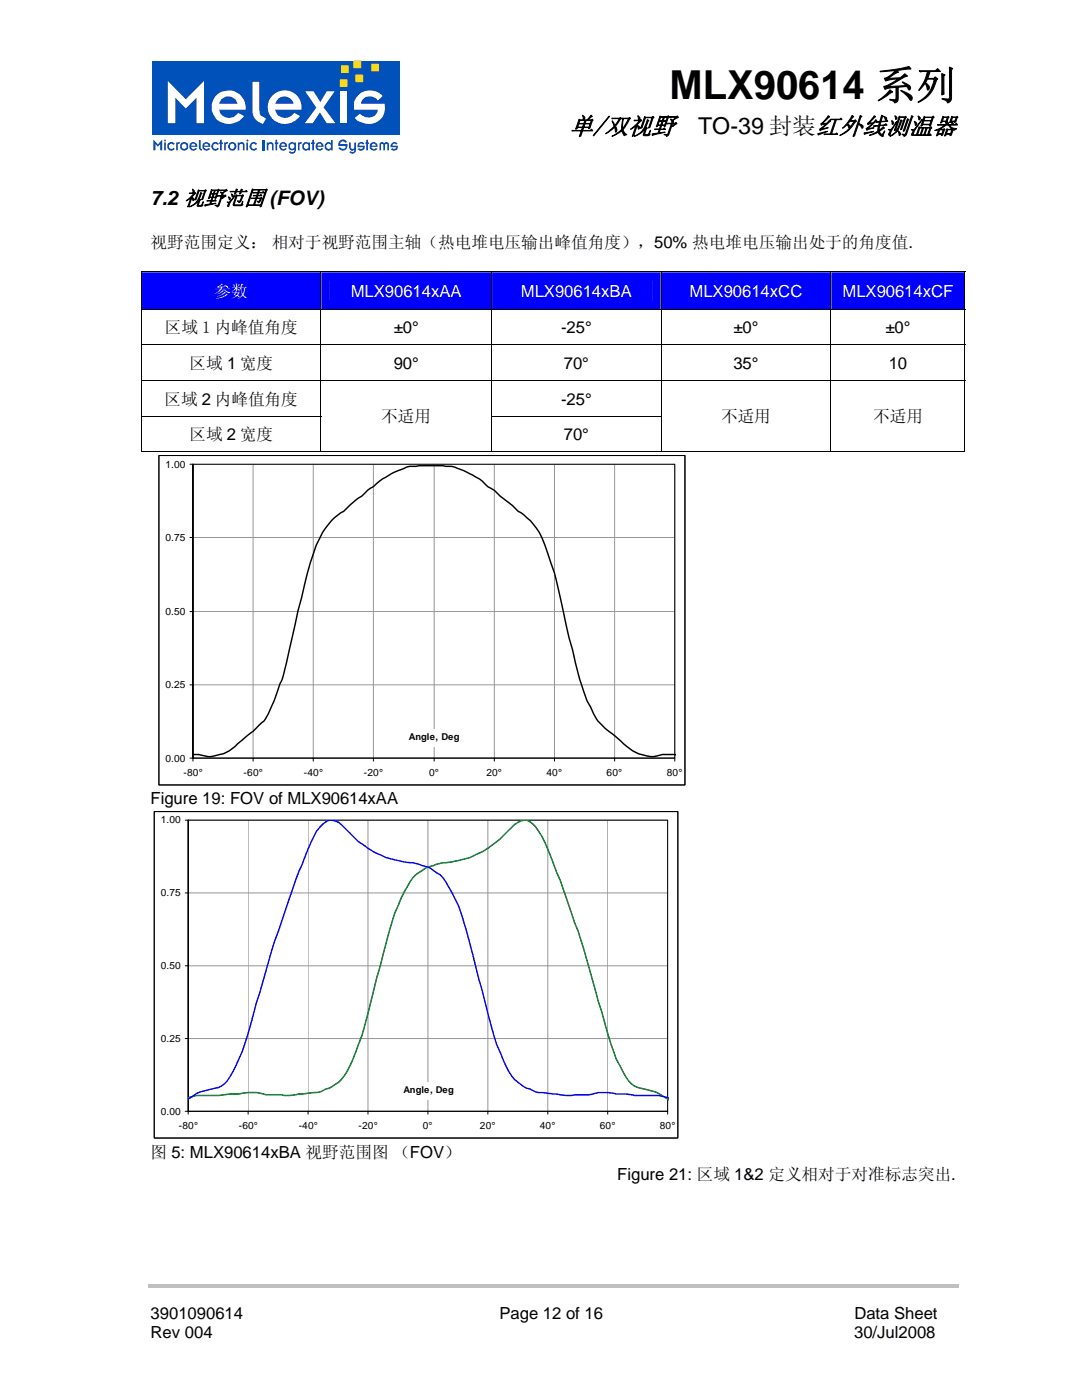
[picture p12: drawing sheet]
<svg xmlns="http://www.w3.org/2000/svg" width="216mm" height="279mm" viewBox="0 0 216 279" stroke-linecap="round" stroke-linejoin="round" font-family="sans-serif">
<path d="M29.5 256.3h161.8v.7h-161.8z" fill="#c0c0c0"/>
<g fill="#fff">
<path d="M34 16.3l3.5 3.7 3.6-3.7v8.2h-1.5v-4.9l-2.1 2.1-2-2.1v4.9h-1.5z" fill-rule="evenodd"/>
<path d="M43.4 19.2a3.3 3.3 0 0 1 3.9-.7 3.3 3.3 0 0 1 1.9 3.4h-5.2a2.05 2.05 0 0 0 1.6 1.6 2.05 2.05 0 0 0 2.2-.9l1.1 .6a3.5 3.5 0 0 1-6.1-.6 3.1 3.1 0 0 1 .6-3.4zM44.6 19.7l-.6 1.1h3.7a1.91 1.91 0 0 0-3.1-1.1z" fill-rule="evenodd"/>
<path d="M50.5 16.5h1.4v5.6a1.51 1.51 0 0 0 1.3 1.5l-.6 1.2-.5-.3a2.44 2.44 0 0 1-1.6-2.2z" fill-rule="evenodd"/>
<path d="M54.2 19.4a3.4 3.4 0 0 1 3.9-1 3.4 3.4 0 0 1 2.1 3.5h-5.2a2.05 2.05 0 0 0 1.6 1.6 2.05 2.05 0 0 0 2.1-.9l1.2 .6a3.6 3.6 0 0 1-6.2-.5 3.3 3.3 0 0 1 .5-3.3zM55.7 19.7l-.5 .5-.2 .6h3.6a1.91 1.91 0 0 0-2.9-1.1z" fill-rule="evenodd"/>
<path d="M60.8 18.3h1.7l1.3 2.1 1.3-2.1h1.5l-2.1 3.1 2.2 3.1h-1.7l-1.2-2.1-1.5 2.1h-1.5l2.2-3z" fill-rule="evenodd"/>
<path d="M71.2 19.1a3.5 3.5 0 0 1 4.8 .2l-.9 .8a1.93 1.93 0 0 0-3.2 .1l-.2 .6h4.6a3.2 3.2 0 0 1-1.1 3.4 3.2 3.2 0 0 1-3.6 .1l-1.1-.7 1.1-.9a2.01 2.01 0 0 0 3.4-.4v-.3h-4.6a3.1 3.1 0 0 1 .8-2.9z" fill-rule="evenodd"/>
</g>
<path d="M67.7 18.3h1.4v6.2h-1.4z" fill="#fff"/>
<path d="M30.4 12.2h49.3v14.7h-49.3z" fill="#0052ba"/>
<g fill="#fff">
<path d="M33.5 16.2l3.6 3.6 3.6-3.6v8.4h-1.5v-5.1l-2.1 2.2-2.1-2.2v5.1h-1.5z" fill-rule="evenodd"/>
<path d="M43.2 19a3.4 3.4 0 0 1 3.9-.6 3.4 3.4 0 0 1 1.9 3.5h-5.2a2.01 2.01 0 0 0 1.6 1.6 2.01 2.01 0 0 0 2.1-1l1.2 .7a3.6 3.6 0 0 1-6-.1 3.3 3.3 0 0 1 .5-4.1zM44.2 19.8l-.4 .9h3.6a1.97 1.97 0 0 0-3.2-.9z" fill-rule="evenodd"/>
<path d="M50.4 16.3h1.3l.1 6.4 .2 .4 1.1 .5-.6 1.2-.5-.3a2.48 2.48 0 0 1-1.6-2.2z" fill-rule="evenodd"/>
<path d="M54.1 19.4a3.4 3.4 0 0 1 4-1.1 3.4 3.4 0 0 1 2.1 3.6h-5.3a2.07 2.07 0 0 0 1.7 1.6 2.07 2.07 0 0 0 2.1-1l1.2 .7a3.5 3.5 0 0 1-4.2 1.3 3.5 3.5 0 0 1-2.2-3.7l.1-.7zM55.4 19.8l-.5 .9h3.7a1.89 1.89 0 0 0-3.2-.9z" fill-rule="evenodd"/>
<path d="M60.9 18.2h1.7l1.3 2.2 1.3-2.2h1.6l-2.2 3.2 2.4 3.2h-1.8l-1.4-2.2-1.4 2.2h-1.6l2.3-3.1z" fill-rule="evenodd"/>
<path d="M71.9 18.6a3.4 3.4 0 0 1 4.4 .6l-.9 .9a1.95 1.95 0 0 0-3.3 .3v.3h4.7a3.3 3.3 0 0 1-1.3 3.5 3.3 3.3 0 0 1-3.6 .1l-.7-.3-.4-.4 1-.9a2.14 2.14 0 0 0 3.3-.1l.3-.7h-4.7a2.96 2.96 0 0 1 1.2-3.3z" fill-rule="evenodd"/>
</g>
<path d="M67.9 18.2h1.4v6.4h-1.4z" fill="#fff"/>
<path d="M67.9 15.9h1.4v1.4h-1.4z" fill="#fad716"/>
<path d="M67.9 15.9h1.4v1.4h-1.4z" fill="none" stroke="#fad716" stroke-width=".2"/>
<path d="M68.1 13.1h1.4v1.4h-1.4z" fill="#fad716"/>
<path d="M68.1 13.1h1.4v1.4h-1.4z" fill="none" stroke="#fad716" stroke-width=".2"/>
<path d="M71 15h1.4v1.3h-1.4z" fill="#fad716"/>
<path d="M71 15h1.4v1.3h-1.4z" fill="none" stroke="#fad716" stroke-width=".2"/>
<path d="M74.2 12.8h1.3v1.4h-1.3z" fill="#fad716"/>
<path d="M74.2 12.8h1.3v1.4h-1.3z" fill="none" stroke="#fad716" stroke-width=".2"/>
<path d="M70.6 12.2h1.4v1.3h-1.4z" fill="#fad716"/>
<path d="M70.6 12.2h1.4v1.3h-1.4z" fill="none" stroke="#fad716" stroke-width=".2"/>
<g fill="#0052ba">
<path d="M30.6 27.9l.9 .9 .9-.9v2.1h-.4v-1.3l-.5 .6-.5-.6v1.3h-.4z" fill-rule="evenodd"/>
<path d="M32.8 28.4h.3v1.6h-.3zM32.9 27.9h.2l-.1 .4-.2-.1z" fill-rule="evenodd"/>
<path d="M33.6 28.6a.76 .76 0 0 1 1.2 .1l-.4 .1a.4 .4 0 0 0-.4-.1 .4 .4 0 0 0-.3 .3v.4a.46 .46 0 0 0 .4 .4 .46 .46 0 0 0 .5-.3l.2 .2-.1 .2a.82 .82 0 0 1-1.3-.4v-.6z" fill-rule="evenodd"/>
<path d="M35.2 28.4h.3v.2l.1-.3h.3l-.1 .4h-.1l-.2 .1v1.2h-.3z" fill-rule="evenodd"/>
<path d="M35.9 29.2a.86 .86 0 0 1 1.7 0 .86 .86 0 0 1-1.7 0zM36.3 28.9v.5l.1 .2a.55 .55 0 0 0 .8-.2l-.1-.5a.46 .46 0 0 0-.8 0z" fill-rule="evenodd"/>
<path d="M38 28.6a.83 .83 0 0 1 .9-.1 .83 .83 0 0 1 .5 .8h-1.3a.51 .51 0 0 0 .4 .4 .51 .51 0 0 0 .5-.2l.3 .2a.86 .86 0 0 1-1.3 .2 .86 .86 0 0 1 0-1.3zM38.3 28.7l-.2 .4h.9a.45 .45 0 0 0-.7-.4z" fill-rule="evenodd"/>
<path d="M39.7 27.9h.3v1.7l.3 .2-.1 .3-.5-.5z" fill-rule="evenodd"/>
<path d="M40.6 28.6a.88 .88 0 0 1 .9-.1 .88 .88 0 0 1 .5 .8h-1.3a.48 .48 0 0 0 .4 .5 .48 .48 0 0 0 .5-.3l.3 .2-.2 .2a.84 .84 0 0 1-1.3-.4v-.6zM40.9 28.7l-.2 .4h.9a.45 .45 0 0 0-.7-.4z" fill-rule="evenodd"/>
<path d="M42.4 28.6l.1-.1a.88 .88 0 0 1 1.2 .2l-.3 .2a.49 .49 0 0 0-.8 0 .49 .49 0 0 0 .1 .7 .42 .42 0 0 0 .7-.1l.3 .2a.86 .86 0 0 1-1.3 .1 .86 .86 0 0 1 0-1.2z" fill-rule="evenodd"/>
<path d="M43.9 27.9h.3v.5h.3v.3h-.3v1.3h-.3v-1.3h-.1v-.3h.1z" fill-rule="evenodd"/>
<path d="M44.7 28.4h.3v.2l.2-.3 .3 .1-.1 .3h-.1l-.3 .1v1.2h-.3z" fill-rule="evenodd"/>
<path d="M45.5 29.2a.85 .85 0 0 1 1.7 0 .85 .85 0 0 1-1.7 0zM45.9 28.9v.2a.45 .45 0 0 0 .3 .6 .45 .45 0 0 0 .6-.3v-.4a.47 .47 0 0 0-.4-.4 .47 .47 0 0 0-.5 .3z" fill-rule="evenodd"/>
<path d="M47.4 28.4l.4 .1a.57 .57 0 0 1 1 .2v1.3h-.3v-1.2a.4 .4 0 0 0-.4-.1 .4 .4 0 0 0-.3 .3v1h-.4z" fill-rule="evenodd"/>
<path d="M49.2 28.4h.3v1.6h-.3zM49.3 27.9h.3l-.2 .4-.2-.2z" fill-rule="evenodd"/>
<path d="M50.1 28.6l.4-.3h.3l.5 .4-.3 .2a.5 .5 0 0 0-.7 0 .5 .5 0 0 0 0 .7 .5 .5 0 0 0 .7-.1l.3 .2a.86 .86 0 0 1-1.2 .2 .86 .86 0 0 1 0-1.3z" fill-rule="evenodd"/>
</g>
<path d="M52.7 27.9v2.1" fill="none" stroke="#0052ba" stroke-width=".4"/>
<g fill="#0052ba">
<path d="M53.2 28.4l.4 .1a.57 .57 0 0 1 1 .2v1.3h-.3v-1.1a.43 .43 0 0 0-.7 .1v1h-.4z" fill-rule="evenodd"/>
<path d="M55 27.9h.3v.5h.2v.3h-.2v1.3h-.3v-1.3h-.2z" fill-rule="evenodd"/>
<path d="M55.9 28.6a.81 .81 0 0 1 1-.2 .81 .81 0 0 1 .4 .9h-1.2l.1 .3a.47 .47 0 0 0 .8-.1l.2 .2a.86 .86 0 0 1-1.2 .1 .86 .86 0 0 1-.1-1.2zM56.3 28.7l-.2 .4h.8l-.2-.4z" fill-rule="evenodd"/>
<path d="M57.6 28.7a.7 .7 0 0 1 1.1-.1v-.2h.4v1.5a.78 .78 0 0 1-.6 .8 .78 .78 0 0 1-.9-.4l.3-.1 .1 .1h.5l.2-.2v-.3a.69 .69 0 0 1-1.1-.3zM58 28.7l-.1 .3v.5a.43 .43 0 0 0 .5 .2 .43 .43 0 0 0 .3-.3l-.1-.7z" fill-rule="evenodd"/>
<path d="M59.5 28.4h.3v.2l.1-.3 .4 .1-.2 .3h-.1l-.2 .1v1.2h-.3z" fill-rule="evenodd"/>
<path d="M60.4 28.7l.5-.4 .5 .1 .1 .2v-.2h.3v1.6l-.4-.1a.68 .68 0 0 1-1.1-.4zM60.8 28.7l-.2 .3v.4a.49 .49 0 0 0 .8 .1 .49 .49 0 0 0-.1-.8z" fill-rule="evenodd"/>
<path d="M62.3 27.9h.3v.5h.2v.3h-.2v1.3h-.3v-1.3h-.2v-.3h.2z" fill-rule="evenodd"/>
<path d="M63.2 28.6a.81 .81 0 0 1 .9-.1 .81 .81 0 0 1 .5 .8h-1.2l.1 .4 .4 .1 .3-.3 .3 .2-.2 .2a.86 .86 0 0 1-1.2-.1 .86 .86 0 0 1 .1-1.2zM63.4 28.9v.2h.8l-.3-.4h-.3z" fill-rule="evenodd"/>
<path d="M65.1 28.5l.2-.2h.4l.4 .3v-.7h.3v2.1h-.3l-.1-.1-.5 .2-.6-.4-.1-.8zM65.1 29v.4a.47 .47 0 0 0 .7 .2 .47 .47 0 0 0 .2-.6 .47 .47 0 0 0-.7-.2z" fill-rule="evenodd"/>
<path d="M67.7 28.2l.2-.2a.87 .87 0 0 1 1.1 0l.3 .3-.4 .2a.54 .54 0 0 0-.6-.3 .54 .54 0 0 0-.4 .5h1.4a1.01 1.01 0 0 1-.5 1.3 1.01 1.01 0 0 1-1.3-.5l.3-.1 .4 .3h.5l.3-.6h-1.5z" fill-rule="evenodd"/>
<path d="M69.7 28.4h.3v1.1a.43 .43 0 0 0 .7 0v-1.1h.3v1.8l-.4 .4a.69 .69 0 0 1-.9-.3l.3-.1 .1 .1h.4l.2-.4a.56 .56 0 0 1-.6 .2 .56 .56 0 0 1-.4-.5z" fill-rule="evenodd"/>
<path d="M71.5 28.6l.4-.3h.4l.4 .4-.3 .2-.1-.2h-.4l-.3 .4h1.2a.84 .84 0 0 1-.5 .9 .84 .84 0 0 1-1-.2l.3-.2a.5 .5 0 0 0 .8-.2h-1.1z" fill-rule="evenodd"/>
<path d="M73.1 27.9h.3v.5h.2v.3h-.2v1.3h-.3v-1.3h-.2v-.3h.2z" fill-rule="evenodd"/>
<path d="M74 28.6a.88 .88 0 0 1 .9-.1 .88 .88 0 0 1 .5 .8h-1.3a.51 .51 0 0 0 .4 .4 .51 .51 0 0 0 .5-.2l.3 .2-.2 .2a.84 .84 0 0 1-1.3-.4v-.6zM74.3 28.7l-.2 .4h.9a.45 .45 0 0 0-.7-.4z" fill-rule="evenodd"/>
<path d="M75.8 28.6a.47 .47 0 0 1 .5-.3 .47 .47 0 0 1 .4 .4 .49 .49 0 0 1 .5-.4 .49 .49 0 0 1 .4 .4v1.3h-.3v-1.3h-.2l-.3 .2v1.1h-.3v-1.2l-.2-.1-.3 .1v1.2h-.3z" fill-rule="evenodd"/>
<path d="M78.2 28.6a.77 .77 0 0 1 1.1 .1l-.2 .2-.2-.2h-.4l-.2 .4h1.1a.79 .79 0 0 1-.4 .9 .79 .79 0 0 1-1-.2l.3-.3a.43 .43 0 0 0 .4 .3 .43 .43 0 0 0 .4-.4h-1.2v-.4z" fill-rule="evenodd"/>
</g>
<g fill="#00f">
<path d="M28.3 54.4h35.6v7.3h-35.6z"/>
<path d="M30.1 55.9h32.1v4.3h-32.1z"/>
<path d="M64.1 54.4h33.9v7.3h-33.9z"/>
<path d="M65.8 56.1h30.5v3.8h-30.5z"/>
<path d="M98.2 54.4h33.6v7.3h-33.6z"/>
<path d="M99.9 56.1h30.2v3.8h-30.2z"/>
<path d="M132 54.4h33.7v7.3h-33.7z"/>
<path d="M133.7 56.1h30.3v3.8h-30.3z"/>
<path d="M165.9 54.4h26.6v7.3h-26.6z"/>
<path d="M167.6 56.1h23.2v3.8h-23.2z"/>
</g>
<path d="M28.2 54.2h.1v.2h-.1zM192.5 54.2h.1v.2h-.1zM165.7 83h.2v.2h-.2zM192.5 83h.1v.2h-.1zM192.5 90h.1v.2h-.1z" fill="#000"/>
<g fill="none" stroke="#000" stroke-width=".2">
<path d="M28.2 54.3h164.4M28.3 54.4v7.3M64 54.4v7.3M98.1 54.4v7.3M131.9 54.4v7.3M165.8 54.4v7.3M192.6 54.4v7.3M28.2 61.8h164.4M28.2 68.7h164.4M28.2 76h164.4M28.3 61.9v6.8M28.3 68.8v7.1"/>
<path d="M28.3 76.1v6.9M64 61.9v6.8M64 68.8v7.1M64 76.1v6.9M98.1 61.9v6.8M98.1 68.8v7.1M98.1 76.1v6.9M131.9 61.9v6.8M131.9 68.8v7.1M131.9 76.1v6.9M165.8 61.9v6.8M165.8 68.8v7.1"/>
<path d="M165.8 76.1v6.9M192.6 61.9v6.8M192.6 68.8v7.1M192.6 76.1v6.9M28.2 83.1h35.9M28.2 90.1h35.7M28.3 83.2v7M64 83.2v7M64.1 90.1h33.9M98 83.1h34M98.1 83.2v7M98.2 90.1h33.6"/>
<path d="M131.9 83.2v7M132 90.1h33.7M165.8 83.2v7M165.9 90.1h26.6M192.6 83.2v7"/>
</g>
<path d="M31.7 90.9h105v65.8h-105z" fill-rule="evenodd" fill="#fff" stroke="#000" stroke-width=".2"/>
<path d="M38.5 92.6h96.1v58.7M50.5 92.6v58.7M62.5 92.6v58.7M74.5 92.6v58.7M86.6 92.6v58.7M98.6 92.6v58.7M110.6 92.6v58.7M122.6 92.6v58.7M38.5 107.3h96.1M38.5 136.7h96.1M38.5 122h96.1" fill="none" stroke="#969696" stroke-width=".2"/>
<path d="M37.9 92.6h96.7v58.7h-96.1v-58.7v59.3M37.9 107.3h.6M37.9 136.7h.6M37.9 122h.6M37.9 151.3h96.7v.6M50.5 151.3v.6M62.5 151.3v.6M74.5 151.3v.6M86.6 151.3v.6M98.6 151.3v.6M110.6 151.3v.6M122.6 151.3v.6" fill="none" stroke="#000" stroke-width=".2"/>
<path d="M38.5 150.6l1.7 .1a7.4 7.4 0 0 0 6.7-1.7l3.6-3.1 1.1-1.1a4.7 4.7 0 0 0 1.9-2.3l1.2-2.6 1.1-3.4 .5-.8 1.4-6a189.6 189.6 0 0 1 5.4-20.8 14.5 14.5 0 0 1 4.9-6.6l.6-.2a14.8 14.8 0 0 1 3.6-3.1 6.5 6.5 0 0 1 2.3-1.9 17.2 17.2 0 0 1 7.2-4l1.9-.2a37.6 37.6 0 0 1 7.1 .3 16.9 16.9 0 0 1 6.1 3.4l.5 .5 1.3 .8 1.2 1.1 2.5 1.9 1.1 1.2a11.5 11.5 0 0 1 5.4 6.8 82.6 82.6 0 0 1 4.1 15.8l2.2 8.8a35.1 35.1 0 0 0 4.2 10.4l1.5 1.5 3 2.4a8.6 8.6 0 0 0 6.7 3.2l1.7-.4h2.6" fill="none" stroke="#000" stroke-width=".29"/>
<path d="M81.3 145.5h10.7v3.5h-10.7z" fill="#fff"/>
<path d="M31.7 90.9h105v65.8h-105z" fill="none" stroke="#000" stroke-width=".2"/>
<path d="M30.8 162h104.5v65.1h-104.5z" fill-rule="evenodd" fill="#fff" stroke="#000" stroke-width=".2"/>
<path d="M37.5 178.2h95.7M37.5 163.7h95.7v58.1M49.5 163.7v58.1M61.5 163.7v58.1M73.4 163.7v58.1M85.4 163.7v58.1M97.3 163.7v58.1M109.3 163.7v58.1M121.3 163.7v58.1M37.5 192.7h95.7M37.5 207.3h95.7" fill="none" stroke="#969696" stroke-width=".2"/>
<path d="M37 163.7h96.2v58.1h-95.7v-58.1v58.7M37 178.2h.5M37 192.7h.5M37 207.3h.5M37 221.8h96.2v.6M49.5 221.8v.6M61.5 221.8v.6M73.4 221.8v.6M85.4 221.8v.6M97.3 221.8v.6M109.3 221.8v.6M121.3 221.8v.6" fill="none" stroke="#000" stroke-width=".2"/>
<path d="M37.5 219.1a17.7 17.7 0 0 1 6.1-.5l4.7-.4a8.5 8.5 0 0 1 4.8 .3h2.5a8.8 8.8 0 0 0 4-.2l1.9-.1a6.7 6.7 0 0 0 3.6-.9 7.2 7.2 0 0 0 4.7-4.6l1.2-2.7a98.2 98.2 0 0 0 4.2-14.8l1.8-6.9a40.9 40.9 0 0 1 5.4-13.1l1.1-1a6.5 6.5 0 0 1 3-1.5l1.9-.5a16.9 16.9 0 0 0 10.7-4.2l1.8-1.7a7.3 7.3 0 0 1 3.1-2.5 1.87 1.87 0 0 1 2.3 .6 17.3 17.3 0 0 1 3.6 6.5 261.2 261.2 0 0 1 7.8 22.7 280.1 280.1 0 0 0 5.3 17.8l.7 1.3a9.5 9.5 0 0 0 2.9 4l.7 .3a13.7 13.7 0 0 1 6.1 2.5" fill="none" stroke="#008000" stroke-width=".29"/>
<path d="M133.4 219.1h-.2a17.3 17.3 0 0 0-5.9-.5h-.7a10.7 10.7 0 0 0-3.6-.3 9.6 9.6 0 0 0-5.3 .2h-3.1a7.5 7.5 0 0 1-3.6-.2l-3.6-.3-2.3-.8a8.1 8.1 0 0 1-4.2-4.5l-.5-1.3a37.5 37.5 0 0 1-3.1-9.2l-4.1-16.1a28.2 28.2 0 0 0-5.4-11.5l-.7-.4a5.1 5.1 0 0 0-2.9-1.5l-1.8-.5a17.4 17.4 0 0 1-10.1-3.8 19 19 0 0 1-3.6-3.3 3.5 3.5 0 0 0-3.1-1.4 6.1 6.1 0 0 0-3 3.3 168.3 168.3 0 0 0-6.5 17.1l-.5 1.7a100 100 0 0 0-3.7 12l-.7 2.1a58 58 0 0 1-4.7 14 5.9 5.9 0 0 1-2.9 3.1l-2.5 .6a5.2 5.2 0 0 0-2.4 1l-1.2 .8" fill="none" stroke="#00f" stroke-width=".29"/>
<path d="M80.2 216h10.7v3.5h-10.7z" fill="#fff"/>
<path d="M30.8 162h104.5v65.1h-104.5z" fill="none" stroke="#000" stroke-width=".2"/>
<text font-size="8" x="133.6" y="19.7">MLX90614 系列</text>
<text font-size="4.9" x="113.6" y="26.8">单/双视野</text>
<text font-size="4.6" x="139.3" y="26.8">TO-39 封装红外线测温器</text>
<text font-size="4" x="30.1" y="40.9">7.2 视野范围 (FOV)</text>
<g font-size="3.3">
<text x="30.1" y="49.4">视野范围定义： 相对于视野范围主轴（热电堆电压输出峰值角度），50% 热电堆电压输出处于的角度值.</text>
<text x="32.9" y="66.5">区域 1 内峰值角度</text>
<text x="78.6" y="66.5">±0°</text>
<text x="112" y="66.5">-25°</text>
<text x="146.3" y="66.5">±0°</text>
<text x="176.7" y="66.5">±0°</text>
<text x="37.8" y="73.6">区域 1 宽度</text>
<text x="78.6" y="73.6">90°</text>
<text x="112.5" y="73.6">70°</text>
<text x="146.3" y="73.6">35°</text>
<text x="177.3" y="73.6">10</text>
<text x="32.8" y="80.7">区域 2 内峰值角度</text>
<text x="112" y="80.7">-25°</text>
<text x="37.8" y="87.8">区域 2 宽度</text>
<text x="76.1" y="84.2">不适用</text>
<text x="112.5" y="87.8">70°</text>
<text x="143.9" y="84.2">不适用</text>
<text x="174.2" y="84.2">不适用</text>
<text x="30.1" y="160.5">Figure 19: FOV of MLX90614xAA</text>
<text x="30.1" y="231.2">图 5: MLX90614xBA 视野范围图 （FOV）</text>
<text x="123.2" y="235.5">Figure 21: 区域 1&amp;2 定义相对于对准标志突出.</text>
<text x="30.1" y="263.1">3901090614</text>
<text x="99.6" y="263.1">Page 12 of 16</text>
<text x="170.5" y="263.1">Data Sheet</text>
<text x="30.1" y="267">Rev 004</text>
<text x="170.5" y="267">30/Jul2008</text>
</g>
<g font-size="3.3" fill="#fff">
<text x="42.8" y="59.2">参数</text>
<text x="70" y="59.2">MLX90614xAA</text>
<text x="103.9" y="59.2">MLX90614xBA</text>
<text x="137.6" y="59.2">MLX90614xCC</text>
<text x="168.1" y="59.2">MLX90614xCF</text>
</g>
<g font-size="2">
<text x="33" y="93.3">1.00</text>
<text x="33" y="108">0.75</text>
<text x="33" y="122.7">0.50</text>
<text x="33" y="137.4">0.25</text>
<text x="33" y="152">0.00</text>
<text x="36.6" y="154.9">-80°</text>
<text x="48.6" y="154.9">-60°</text>
<text x="60.6" y="154.9">-40°</text>
<text x="72.6" y="154.9">-20°</text>
<text x="85.6" y="154.9">0°</text>
<text x="97.1" y="154.9">20°</text>
<text x="109" y="154.9">40°</text>
<text x="121" y="154.9">60°</text>
<text x="133" y="154.9">80°</text>
<text x="32.1" y="164.3">1.00</text>
<text x="32.1" y="178.9">0.75</text>
<text x="32.1" y="193.4">0.50</text>
<text x="32.1" y="207.9">0.25</text>
<text x="32.1" y="222.4">0.00</text>
<text x="35.7" y="225.3">-80°</text>
<text x="47.6" y="225.3">-60°</text>
<text x="59.6" y="225.3">-40°</text>
<text x="71.6" y="225.3">-20°</text>
<text x="84.4" y="225.3">0°</text>
<text x="95.8" y="225.3">20°</text>
<text x="107.7" y="225.3">40°</text>
<text x="119.7" y="225.3">60°</text>
<text x="131.7" y="225.3">80°</text>
</g>
<g font-size="1.9">
<text x="81.6" y="147.7">Angle, Deg</text>
<text x="80.5" y="218.2">Angle, Deg</text>
</g>
</svg>
